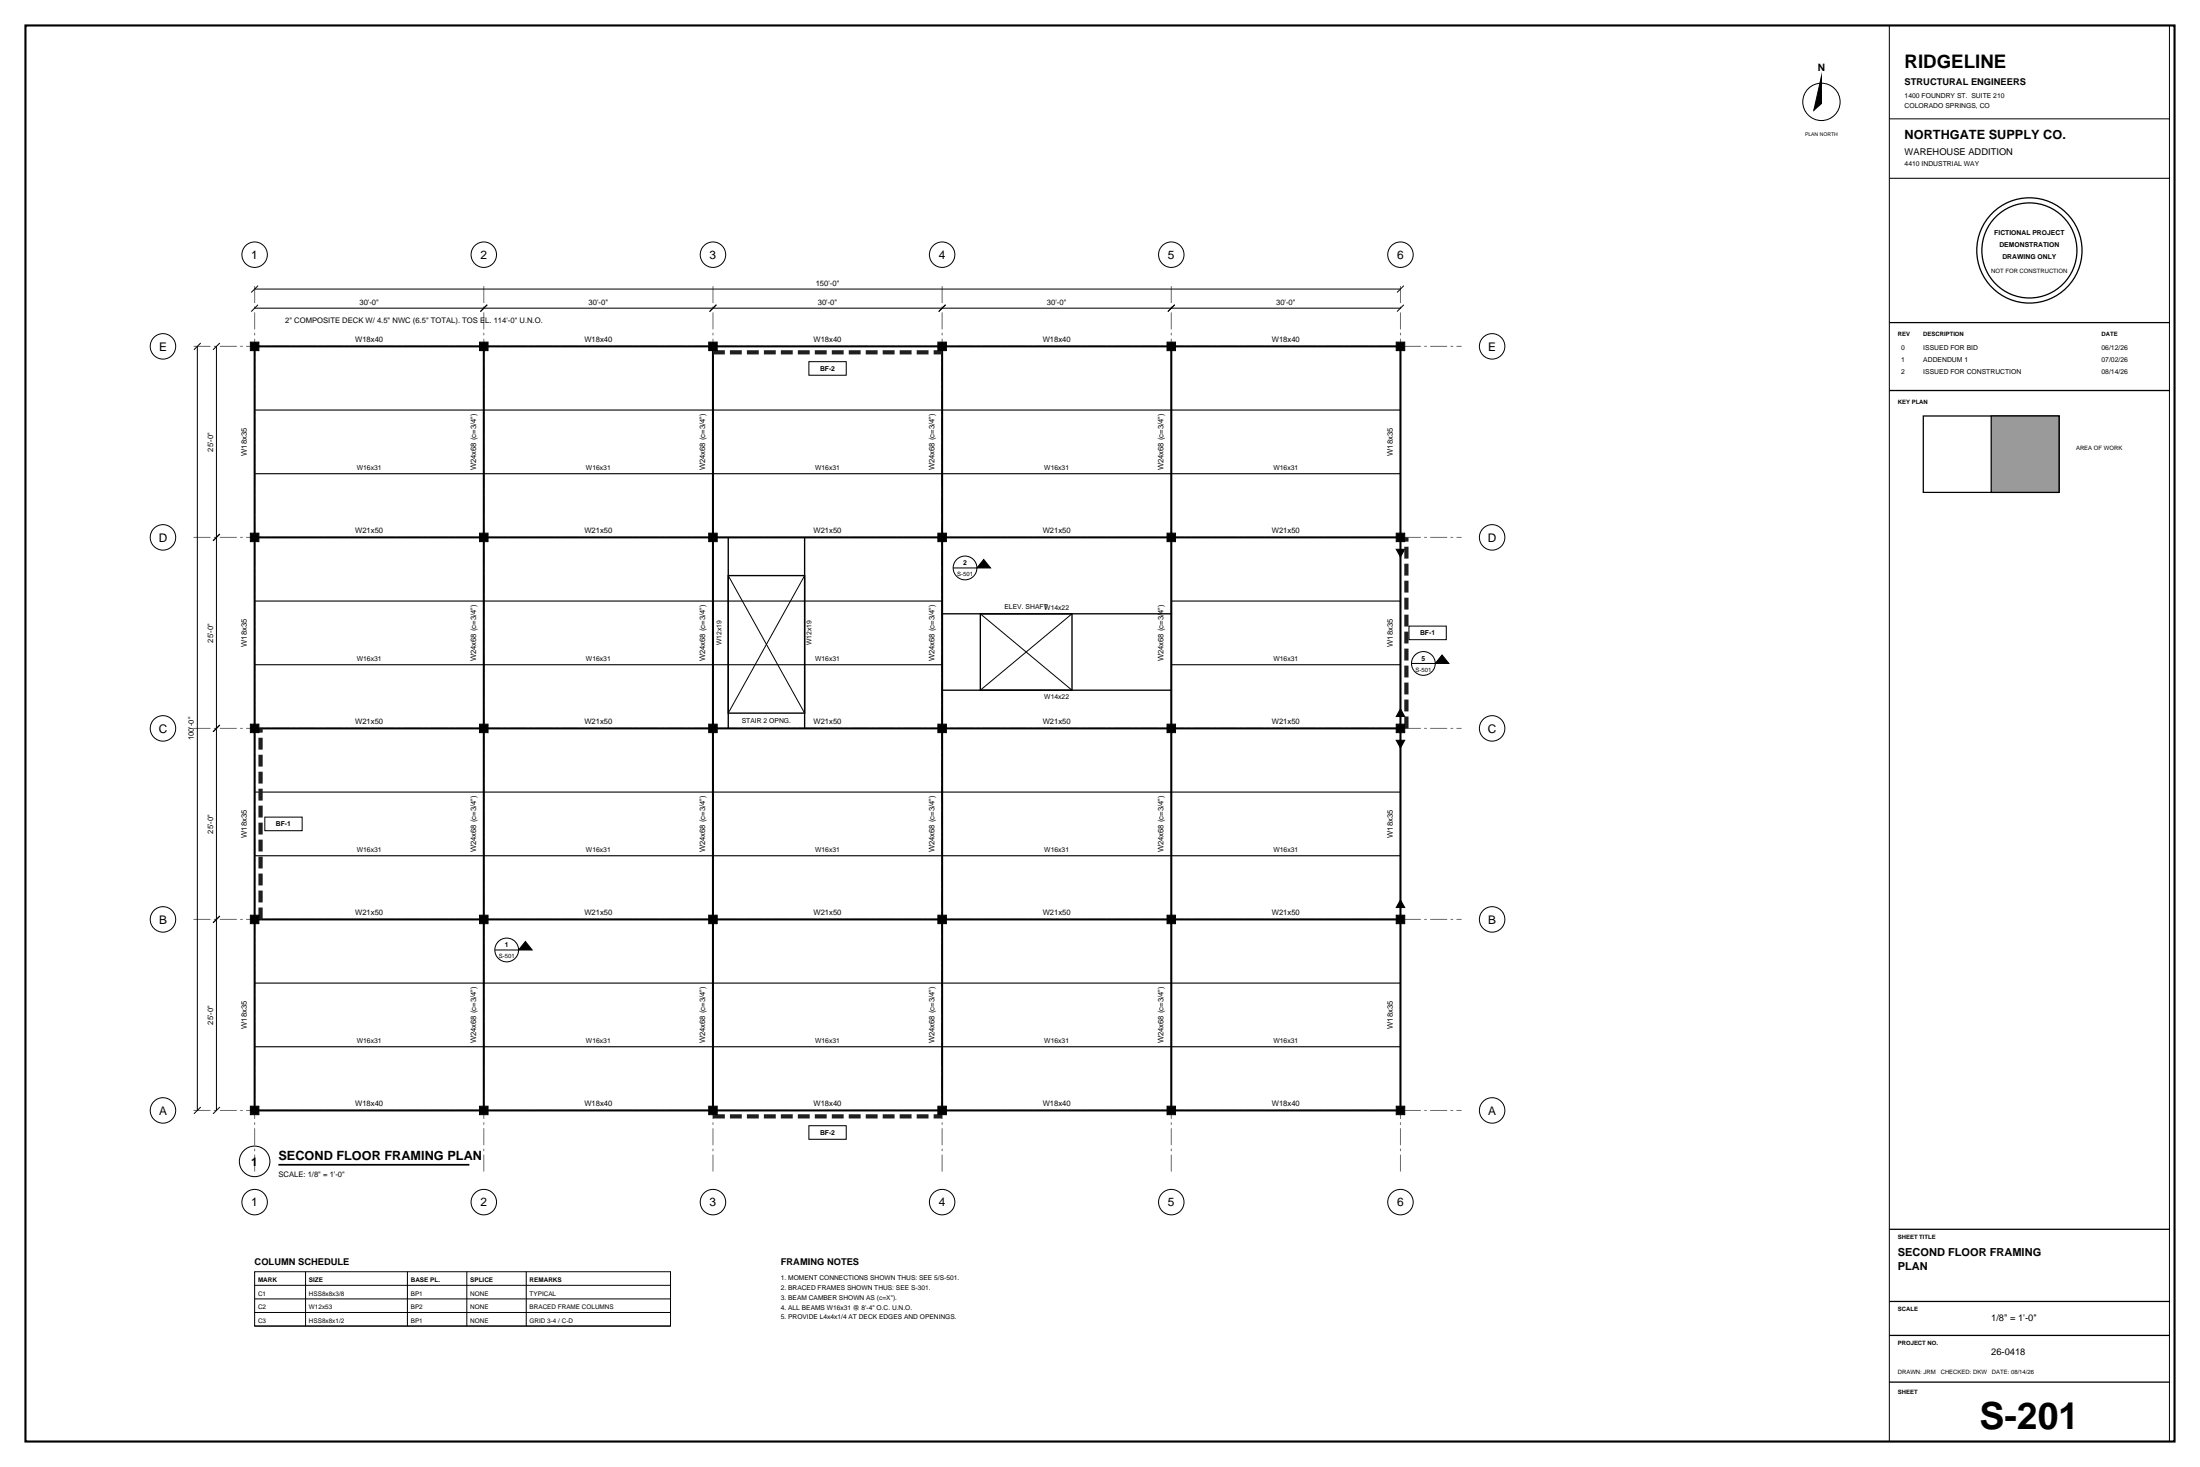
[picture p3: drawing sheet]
<svg xmlns="http://www.w3.org/2000/svg" width="914mm" height="610mm" viewBox="0 0 914 610" stroke-linecap="round" stroke-linejoin="round" font-family="sans-serif">
<path d="M10.6 10.6h893.2v588.4h-893.2z" fill="none" stroke="#000" stroke-width=".88" stroke-linecap="butt"/>
<path d="M785.3 10.6h116.4v588.4h-116.4zM785.3 49.4h116.4M785.3 74.1h116.4" fill="none" stroke="#000" stroke-width=".42"/>
<g fill="none" stroke="#000" stroke-width=".53">
<path d="M785.3 134.1h116.4M785.3 162.3h116.4M799.4 172.9h56.4v31.7h-56.4z"/>
<circle cx="843.5" cy="104.1" r="21.9"/>
<circle cx="843.5" cy="104.1" r="19.8"/>
</g>
<path d="M827.6 172.9h28.2v31.7h-28.2z" fill-rule="evenodd" fill="#9a9a9a" stroke="#000" stroke-width=".53"/>
<path d="M785.3 510.8h116.4M785.3 540.8h116.4M785.3 554.9h116.4M785.3 574.3h116.4" fill="none" stroke="#000" stroke-width=".53"/>
<path d="M80.4 143.9h527.1M80.4 223.3h527.1M80.4 302.7h527.1M80.4 382.1h527.1M80.4 461.4h527.1M105.8 486.8v-368.3M201.1 486.8v-368.3M296.3 486.8v-368.3M391.6 486.8v-368.3M486.8 486.8v-368.3M582.1 486.8v-368.3" fill="none" stroke="#6b6b6b" stroke-width=".42" stroke-dasharray="7.1 1.4 1.1 1.4" stroke-linecap="butt"/>
<g fill="none" stroke="#000" stroke-width=".42">
<path d="M107.2 118.7l-2.8 2.8M583.5 118.7l-2.8 2.8M105.8 128.1h476.3M105.8 120.1h476.3M107.2 126.6l-2.8 2.9M202.5 126.6l-2.8 2.9M297.7 126.6l-2.8 2.9M393 126.6l-2.8 2.9M488.2 126.6l-2.8 2.9M583.5 126.6l-2.8 2.9M82 143.9v317.5M83.4 142.5l-2.8 2.8"/>
<path d="M90 143.9v317.5M91.4 142.5l-2.9 2.8M336.2 150.3h15.5v5.6h-15.5zM91.4 221.9l-2.9 2.8M302.7 239.2l31.7 57.1M334.4 239.2l-31.7 57.1M396.2 236h9.8M407.5 255.1l38.1 31.7M445.6 255.1l-38.1 31.7M585.6 260.2h15.5v5.6h-15.5zM586.7 275.7h9.8M91.4 301.3l-2.9 2.8"/>
<path d="M110.1 339.5h15.5v5.7h-15.5zM91.4 380.6l-2.9 2.9M205.7 394.8h9.8M83.4 460l-2.8 2.8M91.4 460l-2.9 2.8M336.2 467.8h15.5v5.6h-15.5zM105.8 528.5h172.9v22.5h-172.9zM105.8 534.1h172.9M105.8 539.7h172.9M127 528.5v22.5M169.3 528.5v22.5M194 528.5v22.5"/>
<path d="M218.7 528.5v22.5M105.8 545.4h172.9M105.8 551h172.9"/>
<circle cx="757.1" cy="42.3" r="7.8"/>
<circle cx="105.8" cy="105.8" r="5.3"/>
<circle cx="201.1" cy="105.8" r="5.3"/>
<circle cx="296.3" cy="105.8" r="5.3"/>
<circle cx="391.6" cy="105.8" r="5.3"/>
<circle cx="486.8" cy="105.8" r="5.3"/>
<circle cx="582.1" cy="105.8" r="5.3"/>
<circle cx="67.7" cy="143.9" r="5.3"/>
<circle cx="620.2" cy="143.9" r="5.3"/>
<circle cx="67.7" cy="223.3" r="5.3"/>
<circle cx="401.1" cy="236" r="4.9"/>
<circle cx="620.2" cy="223.3" r="5.3"/>
<circle cx="591.6" cy="275.7" r="4.9"/>
<circle cx="67.7" cy="302.7" r="5.3"/>
<circle cx="620.2" cy="302.7" r="5.3"/>
<circle cx="67.7" cy="382.1" r="5.3"/>
<circle cx="210.6" cy="394.8" r="4.9"/>
<circle cx="620.2" cy="382.1" r="5.3"/>
<circle cx="67.7" cy="461.4" r="5.3"/>
<circle cx="620.2" cy="461.4" r="5.3"/>
<circle cx="105.8" cy="482.6" r="6.4"/>
<circle cx="105.8" cy="499.5" r="5.3"/>
<circle cx="201.1" cy="499.5" r="5.3"/>
<circle cx="296.3" cy="499.5" r="5.3"/>
<circle cx="391.6" cy="499.5" r="5.3"/>
<circle cx="486.8" cy="499.5" r="5.3"/>
<circle cx="582.1" cy="499.5" r="5.3"/>
</g>
<g fill="#000" stroke="#000" stroke-width=".42">
<path d="M757.1 31.8v11.2l-3.2 2.9zM408.9 232.5l2.8 3.5h-5.7zM580.3 228.2h3.5l-1.7 3.2zM599.4 272.2l2.8 3.5h-5.7zM582.1 294.6l1.7 3.1h-3.5zM580.3 307.6h3.5l-1.7 3.2zM582.1 373.9l1.7 3.2h-3.5zM218.4 391.2l2.8 3.6h-5.7z"/>
<path d="M104.1 142.2h3.5v3.5h-3.5z" fill-rule="evenodd"/>
<path d="M199.3 142.2h3.5v3.5h-3.5z" fill-rule="evenodd"/>
<path d="M294.6 142.2h3.5v3.5h-3.5z" fill-rule="evenodd"/>
<path d="M389.8 142.2h3.5v3.5h-3.5z" fill-rule="evenodd"/>
<path d="M485.1 142.2h3.5v3.5h-3.5z" fill-rule="evenodd"/>
<path d="M580.3 142.2h3.5v3.5h-3.5z" fill-rule="evenodd"/>
<path d="M104.1 221.5h3.5v3.6h-3.5z" fill-rule="evenodd"/>
<path d="M199.3 221.5h3.5v3.6h-3.5z" fill-rule="evenodd"/>
<path d="M294.6 221.5h3.5v3.6h-3.5z" fill-rule="evenodd"/>
<path d="M389.8 221.5h3.5v3.6h-3.5z" fill-rule="evenodd"/>
<path d="M485.1 221.5h3.5v3.6h-3.5z" fill-rule="evenodd"/>
<path d="M580.3 221.5h3.5v3.6h-3.5z" fill-rule="evenodd"/>
<path d="M104.1 300.9h3.5v3.5h-3.5z" fill-rule="evenodd"/>
<path d="M199.3 300.9h3.5v3.5h-3.5z" fill-rule="evenodd"/>
<path d="M294.6 300.9h3.5v3.5h-3.5z" fill-rule="evenodd"/>
<path d="M389.8 300.9h3.5v3.5h-3.5z" fill-rule="evenodd"/>
<path d="M485.1 300.9h3.5v3.5h-3.5z" fill-rule="evenodd"/>
<path d="M580.3 300.9h3.5v3.5h-3.5z" fill-rule="evenodd"/>
<path d="M104.1 380.3h3.5v3.5h-3.5z" fill-rule="evenodd"/>
<path d="M199.3 380.3h3.5v3.5h-3.5z" fill-rule="evenodd"/>
<path d="M294.6 380.3h3.5v3.5h-3.5z" fill-rule="evenodd"/>
<path d="M389.8 380.3h3.5v3.5h-3.5z" fill-rule="evenodd"/>
<path d="M485.1 380.3h3.5v3.5h-3.5z" fill-rule="evenodd"/>
<path d="M580.3 380.3h3.5v3.5h-3.5z" fill-rule="evenodd"/>
<path d="M104.1 459.7h3.5v3.5h-3.5z" fill-rule="evenodd"/>
<path d="M199.3 459.7h3.5v3.5h-3.5z" fill-rule="evenodd"/>
<path d="M294.6 459.7h3.5v3.5h-3.5z" fill-rule="evenodd"/>
<path d="M389.8 459.7h3.5v3.5h-3.5z" fill-rule="evenodd"/>
<path d="M485.1 459.7h3.5v3.5h-3.5z" fill-rule="evenodd"/>
<path d="M580.3 459.7h3.5v3.5h-3.5z" fill-rule="evenodd"/>
</g>
<path d="M105.8 143.9h476.3v317.5h-476.3zM201.1 143.9v317.5M296.3 143.9v317.5M391.6 143.9v317.5M486.8 143.9v317.5M105.8 223.3h476.3M105.8 302.7h476.3M105.8 382.1h476.3" fill="none" stroke="#000" stroke-width=".85" stroke-linecap="butt"/>
<path d="M105.8 170.4h476.3M105.8 196.8h476.3M105.8 249.8h285.8M486.8 249.8h95.3M105.8 276.2h285.8M486.8 276.2h95.3M105.8 329.1h476.3M105.8 355.6h476.3M105.8 408.5h476.3M105.8 435h476.3" fill="none" stroke="#000" stroke-width=".46"/>
<path d="M302.7 239.2h31.7v57.1h-31.7zM302.7 223.3v79.4M334.4 223.3v79.4M391.6 255.1h95.2M407.5 255.1h38.1v31.7h-38.1zM391.6 286.8h95.2" fill="none" stroke="#000" stroke-width=".56"/>
<path d="M296.3 146.4h95.3M584.6 302.7v-79.4M108.3 382.1v-79.4M296.3 463.9h95.3" fill="none" stroke="#222" stroke-width="1.8" stroke-dasharray="4.9 2.1" stroke-linecap="butt"/>
<path d="M115.7 484h79.4" fill="none" stroke="#000" stroke-width=".71" stroke-linecap="butt"/>
<text font-size="15.5" x="822.8" y="593.7">S-201</text>
<text font-size="7.8" x="791.6" y="28.2">RIDGELINE</text>
<g font-size="5.3">
<text x="791.6" y="57.9">NORTHGATE SUPPLY CO.</text>
<text x="115.7" y="481.9">SECOND FLOOR FRAMING PLAN</text>
</g>
<g font-size="4.9">
<text x="104.5" y="107.6">1</text>
<text x="199.7" y="107.6">2</text>
<text x="295" y="107.6">3</text>
<text x="390.2" y="107.6">4</text>
<text x="485.5" y="107.6">5</text>
<text x="580.7" y="107.6">6</text>
<text x="66.1" y="145.7">E</text>
<text x="618.5" y="145.7">E</text>
<text x="66" y="225.1">D</text>
<text x="618.4" y="225.1">D</text>
<text x="66" y="304.4">C</text>
<text x="618.4" y="304.4">C</text>
<text x="66.1" y="383.8">B</text>
<text x="618.5" y="383.8">B</text>
<text x="66.1" y="463.2">A</text>
<text x="618.5" y="463.2">A</text>
<text x="104.5" y="484.4">1</text>
<text x="104.5" y="501.3">1</text>
<text x="199.7" y="501.3">2</text>
<text x="295" y="501.3">3</text>
<text x="390.2" y="501.3">4</text>
<text x="485.5" y="501.3">5</text>
<text x="580.7" y="501.3">6</text>
</g>
<g font-size="4.6">
<text x="788.8" y="522.1">SECOND FLOOR FRAMING</text>
<text x="788.8" y="527.8">PLAN</text>
</g>
<text font-size="4.2" x="755.5" y="29.6">N</text>
<g font-size="3.9">
<text x="791.6" y="35.3">STRUCTURAL ENGINEERS</text>
<text x="791.6" y="64.2">WAREHOUSE ADDITION</text>
<text x="105.8" y="525.6">COLUMN SCHEDULE</text>
<text x="324.6" y="525.6">FRAMING NOTES</text>
<text x="827.6" y="548.9">1/8&quot; = 1'-0&quot;</text>
<text x="827.6" y="563">26-0418</text>
</g>
<g font-size="3.2">
<text x="339" y="118.7">150'-0&quot;</text>
<text x="149.4" y="126.6">30'-0&quot;</text>
<text x="244.7" y="126.6">30'-0&quot;</text>
<text x="339.9" y="126.6">30'-0&quot;</text>
<text x="435.2" y="126.6">30'-0&quot;</text>
<text x="530.4" y="126.6">30'-0&quot;</text>
<text x="118.5" y="134.4">2&quot; COMPOSITE DECK W/ 4.5&quot; NWC (6.5&quot; TOTAL). TOS EL. 114'-0&quot; U.N.O.</text>
<text x="147.6" y="142.2">W18x40</text>
<text x="242.9" y="142.2">W18x40</text>
<text x="338.1" y="142.2">W18x40</text>
<text x="433.4" y="142.2">W18x40</text>
<text x="528.6" y="142.2">W18x40</text>
<text x="88.5" y="187.7" transform="rotate(-90 88.5 187.7)">25'-0&quot;</text>
<text x="102.7" y="189.4" transform="rotate(-90 102.7 189.4)">W18x35</text>
<text x="578.9" y="189.4" transform="rotate(-90 578.9 189.4)">W18x35</text>
<text x="197.9" y="195.4" transform="rotate(-90 197.9 195.4)">W24x68 (c=3/4&quot;)</text>
<text x="293.2" y="195.4" transform="rotate(-90 293.2 195.4)">W24x68 (c=3/4&quot;)</text>
<text x="388.4" y="195.4" transform="rotate(-90 388.4 195.4)">W24x68 (c=3/4&quot;)</text>
<text x="483.7" y="195.4" transform="rotate(-90 483.7 195.4)">W24x68 (c=3/4&quot;)</text>
<text x="147.6" y="221.5">W21x50</text>
<text x="242.9" y="221.5">W21x50</text>
<text x="338.1" y="221.5">W21x50</text>
<text x="433.4" y="221.5">W21x50</text>
<text x="528.6" y="221.5">W21x50</text>
<text x="88.5" y="267" transform="rotate(-90 88.5 267)">25'-0&quot;</text>
<text x="102.7" y="268.8" transform="rotate(-90 102.7 268.8)">W18x35</text>
<text x="578.9" y="268.8" transform="rotate(-90 578.9 268.8)">W18x35</text>
<text x="197.9" y="274.8" transform="rotate(-90 197.9 274.8)">W24x68 (c=3/4&quot;)</text>
<text x="293.2" y="274.8" transform="rotate(-90 293.2 274.8)">W24x68 (c=3/4&quot;)</text>
<text x="388.4" y="274.8" transform="rotate(-90 388.4 274.8)">W24x68 (c=3/4&quot;)</text>
<text x="483.7" y="274.8" transform="rotate(-90 483.7 274.8)">W24x68 (c=3/4&quot;)</text>
<text x="147.6" y="300.9">W21x50</text>
<text x="242.9" y="300.9">W21x50</text>
<text x="338.1" y="300.9">W21x50</text>
<text x="433.4" y="300.9">W21x50</text>
<text x="528.6" y="300.9">W21x50</text>
<text x="80.6" y="307.6" transform="rotate(-90 80.6 307.6)">100'-0&quot;</text>
<text x="88.5" y="346.4" transform="rotate(-90 88.5 346.4)">25'-0&quot;</text>
<text x="102.7" y="348.2" transform="rotate(-90 102.7 348.2)">W18x35</text>
<text x="578.9" y="348.2" transform="rotate(-90 578.9 348.2)">W18x35</text>
<text x="197.9" y="354.2" transform="rotate(-90 197.9 354.2)">W24x68 (c=3/4&quot;)</text>
<text x="293.2" y="354.2" transform="rotate(-90 293.2 354.2)">W24x68 (c=3/4&quot;)</text>
<text x="388.4" y="354.2" transform="rotate(-90 388.4 354.2)">W24x68 (c=3/4&quot;)</text>
<text x="483.7" y="354.2" transform="rotate(-90 483.7 354.2)">W24x68 (c=3/4&quot;)</text>
<text x="147.6" y="380.3">W21x50</text>
<text x="242.9" y="380.3">W21x50</text>
<text x="338.1" y="380.3">W21x50</text>
<text x="433.4" y="380.3">W21x50</text>
<text x="528.6" y="380.3">W21x50</text>
<text x="88.5" y="425.8" transform="rotate(-90 88.5 425.8)">25'-0&quot;</text>
<text x="102.7" y="427.6" transform="rotate(-90 102.7 427.6)">W18x35</text>
<text x="578.9" y="427.6" transform="rotate(-90 578.9 427.6)">W18x35</text>
<text x="197.9" y="433.6" transform="rotate(-90 197.9 433.6)">W24x68 (c=3/4&quot;)</text>
<text x="293.2" y="433.6" transform="rotate(-90 293.2 433.6)">W24x68 (c=3/4&quot;)</text>
<text x="388.4" y="433.6" transform="rotate(-90 388.4 433.6)">W24x68 (c=3/4&quot;)</text>
<text x="483.7" y="433.6" transform="rotate(-90 483.7 433.6)">W24x68 (c=3/4&quot;)</text>
<text x="147.6" y="459.7">W18x40</text>
<text x="242.9" y="459.7">W18x40</text>
<text x="338.1" y="459.7">W18x40</text>
<text x="433.4" y="459.7">W18x40</text>
<text x="528.6" y="459.7">W18x40</text>
<text x="115.7" y="488.9">SCALE: 1/8&quot; = 1'-0&quot;</text>
</g>
<g font-size="2.8">
<text x="791.6" y="40.9">1400 FOUNDRY ST. SUITE 210</text>
<text x="791.6" y="44.8">COLORADO SPRINGS, CO</text>
<text x="791.6" y="69.1">4410 INDUSTRIAL WAY</text>
<text x="828.9" y="97.7">FICTIONAL PROJECT</text>
<text x="831" y="102.7">DEMONSTRATION</text>
<text x="832.3" y="107.6">DRAWING ONLY</text>
<text x="790.2" y="145.3">0</text>
<text x="799.4" y="145.3">ISSUED FOR BID</text>
<text x="873.5" y="145.3">06/12/26</text>
<text x="340.8" y="154.2">BF-2</text>
<text x="790.2" y="150.3">1</text>
<text x="790.2" y="155.2">2</text>
<text x="799.4" y="150.3">ADDENDUM 1</text>
<text x="799.4" y="155.2">ISSUED FOR CONSTRUCTION</text>
<text x="873.5" y="150.3">07/02/26</text>
<text x="873.5" y="155.2">08/14/26</text>
<text x="148.3" y="195.4">W16x31</text>
<text x="243.5" y="195.4">W16x31</text>
<text x="338.8" y="195.4">W16x31</text>
<text x="434" y="195.4">W16x31</text>
<text x="529.3" y="195.4">W16x31</text>
<text x="400.3" y="234.9">2</text>
<text x="417.5" y="252.9">ELEV. SHAFT</text>
<text x="434" y="253.3">W14x22</text>
<text x="299.9" y="268.2" transform="rotate(-90 299.9 268.2)">W12x19</text>
<text x="337.3" y="268.2" transform="rotate(-90 337.3 268.2)">W12x19</text>
<text x="590.2" y="264.1">BF-1</text>
<text x="148.3" y="274.8">W16x31</text>
<text x="243.5" y="274.8">W16x31</text>
<text x="338.8" y="274.8">W16x31</text>
<text x="529.3" y="274.8">W16x31</text>
<text x="590.8" y="274.6">5</text>
<text x="434" y="290.3">W14x22</text>
<text x="308.3" y="300.6">STAIR 2 OPNG.</text>
<text x="114.7" y="343.4">BF-1</text>
<text x="148.3" y="354.2">W16x31</text>
<text x="243.5" y="354.2">W16x31</text>
<text x="338.8" y="354.2">W16x31</text>
<text x="434" y="354.2">W16x31</text>
<text x="529.3" y="354.2">W16x31</text>
<text x="209.8" y="393.7">1</text>
<text x="148.3" y="433.6">W16x31</text>
<text x="243.5" y="433.6">W16x31</text>
<text x="338.8" y="433.6">W16x31</text>
<text x="434" y="433.6">W16x31</text>
<text x="529.3" y="433.6">W16x31</text>
<text x="340.8" y="471.7">BF-2</text>
<text x="324.6" y="532">1. MOMENT CONNECTIONS SHOWN THUS: SEE 5/S-501.</text>
<text x="324.6" y="536">2. BRACED FRAMES SHOWN THUS: SEE S-301.</text>
<text x="324.6" y="540.1">3. BEAM CAMBER SHOWN AS (c=X&quot;).</text>
<text x="324.6" y="544.2">4. ALL BEAMS W16x31 @ 8'-4&quot; O.C. U.N.O.</text>
<text x="324.6" y="548.2">5. PROVIDE L4x4x1/4 AT DECK EDGES AND OPENINGS.</text>
</g>
<g font-size="2.6">
<text x="107.2" y="532.7">MARK</text>
<text x="128.4" y="532.7">SIZE</text>
<text x="170.7" y="532.7">BASE PL.</text>
<text x="195.4" y="532.7">SPLICE</text>
<text x="220.1" y="532.7">REMARKS</text>
<text x="107.2" y="538.3">C1</text>
<text x="128.4" y="538.3">HSS8x8x3/8</text>
<text x="170.7" y="538.3">BP1</text>
<text x="195.4" y="538.3">NONE</text>
<text x="220.1" y="538.3">TYPICAL</text>
<text x="107.2" y="544">C2</text>
<text x="128.4" y="544">W12x53</text>
<text x="170.7" y="544">BP2</text>
<text x="195.4" y="544">NONE</text>
<text x="220.1" y="544">BRACED FRAME COLUMNS</text>
<text x="107.2" y="549.6">C3</text>
<text x="128.4" y="549.6">HSS8x8x1/2</text>
<text x="170.7" y="549.6">BP1</text>
<text x="195.4" y="549.6">NONE</text>
<text x="220.1" y="549.6">GRID 3-4 / C-D</text>
</g>
<g font-size="2.5">
<text x="827.6" y="113.2">NOT FOR CONSTRUCTION</text>
<text x="788.8" y="139.7">REV</text>
<text x="799.4" y="139.7">DESCRIPTION</text>
<text x="873.5" y="139.7">DATE</text>
<text x="788.8" y="167.9">KEY PLAN</text>
<text x="862.9" y="187">AREA OF WORK</text>
<text x="397.8" y="239.5">S-501</text>
<text x="588.3" y="279.2">S-501</text>
<text x="207.3" y="398.3">S-501</text>
<text x="788.8" y="515.1">SHEET TITLE</text>
<text x="788.8" y="544.7">SCALE</text>
<text x="788.8" y="558.8">PROJECT NO.</text>
<text x="788.8" y="570.8">DRAWN: JRM</text>
<text x="806.6" y="570.8">CHECKED: DKW</text>
<text x="827.9" y="570.8">DATE: 08/14/26</text>
<text x="788.8" y="579.3">SHEET</text>
</g>
<text font-size="2.1" x="750.2" y="56.4">PLAN NORTH</text>
</svg>
